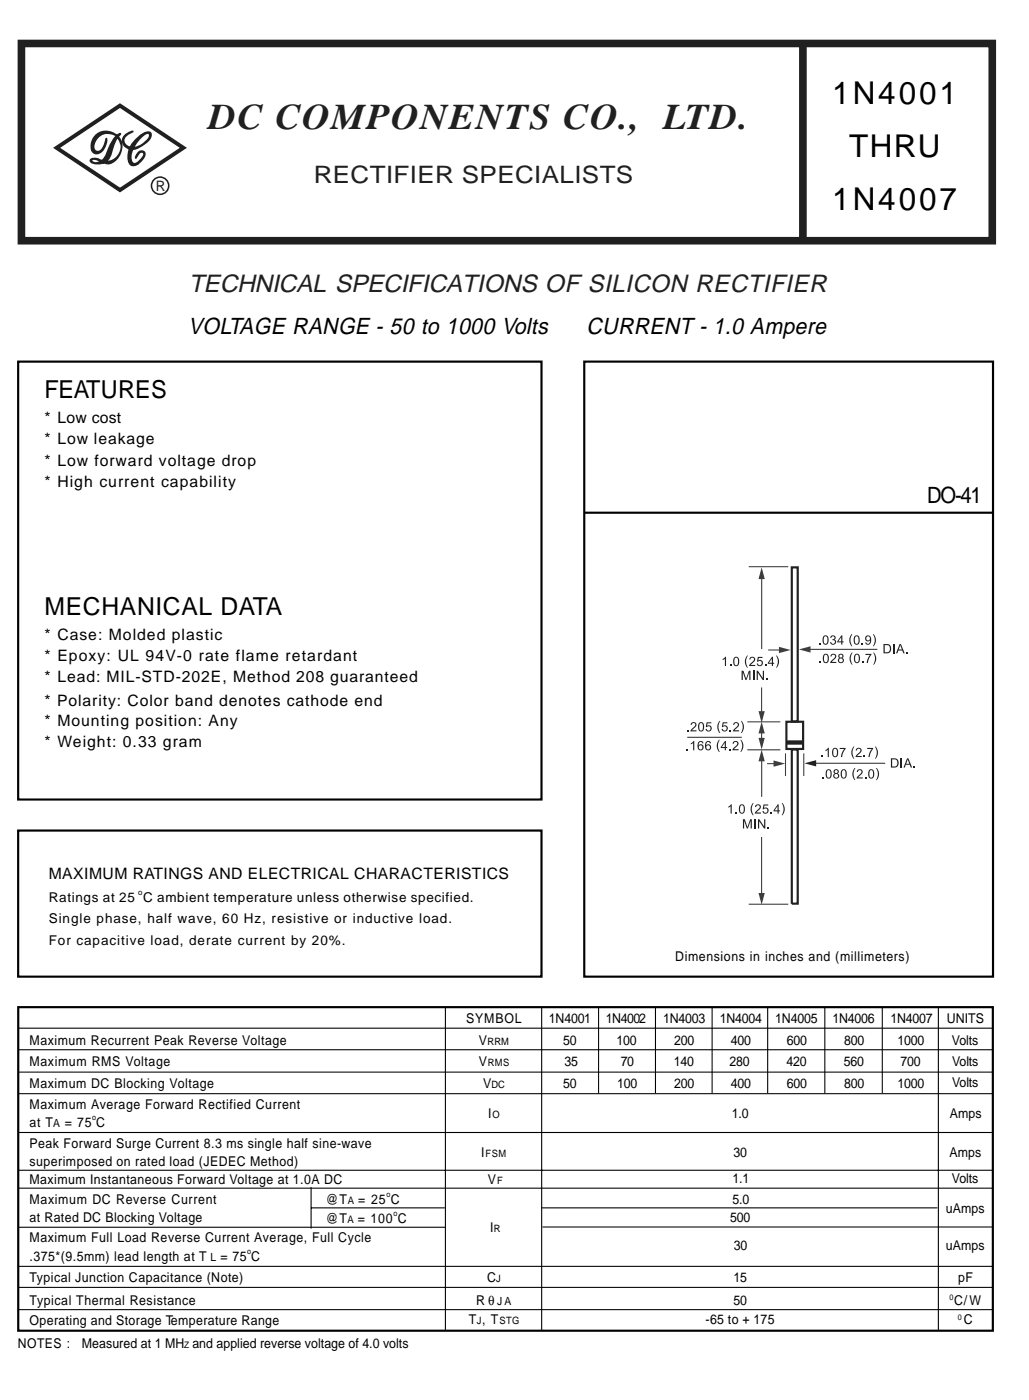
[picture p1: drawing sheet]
<svg xmlns="http://www.w3.org/2000/svg" width="162mm" height="220mm" viewBox="0 0 162 220" stroke-linecap="round" stroke-linejoin="round" font-family="sans-serif">
<path d="M2.9 56.8h82.1v68.8h-82.1zM91.7 56.8h64.2v96.6h-64.2zM91.7 80.5h64.1M2.9 130.4h82.1v23h-82.1z" fill="none" stroke="#000" stroke-width=".34"/>
<path d="M3.4 6.8h152.4v31h-152.4zM126 6.8v31.1" fill="none" stroke="#231f20" stroke-width="1.2" stroke-linecap="butt"/>
<path d="M8.9 23.2l9.9-6.6 10 6.6-10 6.6z" fill="none" stroke="#231f20" stroke-width=".62" stroke-linecap="butt"/>
<circle cx="25.1" cy="29.2" r="1.35" fill="none" stroke="#231f20" stroke-width=".24"/>
<g fill="#231f20">
<path d="M14.8 21.3a2.58 2.58 0 0 1 3.6-.1 2.58 2.58 0 0 1 .2 3.6 1.95 1.95 0 0 1-2.9 .6l-.8-.3h-.4v.2a1.46 1.46 0 0 0 2.1-1.1l.3-.8a3.9 3.9 0 0 1 1.8-2.5h.3v.1a6.9 6.9 0 0 0-1.6 3.5 2.2 2.2 0 0 1-3.2 1l-.1-.3a.99 .99 0 0 1 1.4-.3 2.16 2.16 0 0 0 3.1-.7 2.16 2.16 0 0 0-.9-3 2.08 2.08 0 0 0-2.8 2.1l.2 .3a1.03 1.03 0 0 0 1.2-.9l.2-.8 .1-.2h.2a2.23 2.23 0 0 1-1.6 2.6 1.11 1.11 0 0 1-1-1.6l.3-.9z"/>
<path d="M19.4 21.3a2.44 2.44 0 0 1 1.5-.8v.2l-.4 .3a1.01 1.01 0 0 0-.9 .8 1.01 1.01 0 0 0 .5 1.1 2.58 2.58 0 0 0 2.9-1l.4-.6-.1-.2a1.57 1.57 0 0 0-1.4 .9 3.6 3.6 0 0 0-1.2 3.2l.2 .3a.81 .81 0 0 0 1-.4l.5-.6 .1-.3-.1-.2a.9 .9 0 0 0-.9 .7l-.2 .2h-.1a1.17 1.17 0 0 1 1.3-1.2 .78 .78 0 0 1 0 1.3 2.25 2.25 0 0 1-1.7 1.1 1.44 1.44 0 0 1-.8-1.7 4.7 4.7 0 0 1 3.2-3.8l.4 .1a.71 .71 0 0 1 .1 1 4.9 4.9 0 0 1-2.8 1.9 1.47 1.47 0 0 1-1.5-.7 1.47 1.47 0 0 1 0-1.6z"/>
</g>
<path d="M119.6 89.1l.5 1.8h-1z" fill="#3c3c3d"/>
<path d="M119.6 131.4v9.2" fill="none" stroke="#3c3c3d" stroke-width=".17"/>
<path d="M119.1 140.3h1l-.5 1.8z" fill="#3c3c3d"/>
<g fill="#231f20">
<path d="M120.5 129.9h.2v.2h-.2z"/>
<path d="M107.8 117.6h.2v.2h-.2z"/>
<path d="M107.9 114.7h.2v.2h-.2z"/>
</g>
<path d="M124.3 89.1h.9v24.2h-.9zM123.4 113.4h2.7v4.2h-2.7zM124.3 117.7h.9v24.2h-.9z" fill="none" stroke="#231f20" stroke-width=".34"/>
<path d="M123.5 116.6h2.4" fill="none" stroke="#231f20" stroke-width=".68" stroke-linecap="butt"/>
<path d="M117.5 89h6.2M119.6 89.8v12.1M117.3 113.4h5.2M117.3 117.8h5.2M119.6 108v4" fill="none" stroke="#3c3c3d" stroke-width=".17"/>
<path d="M119.1 111.7h1l-.5 1.8z" fill="#3c3c3d"/>
<path d="M119.6 113.9v3.4" fill="none" stroke="#3c3c3d" stroke-width=".17"/>
<g fill="#3c3c3d">
<path d="M119.6 113.4l.5 1.8h-1z"/>
<path d="M119.1 115.9h1l-.5 1.8z"/>
</g>
<path d="M120.6 102.1h2" fill="none" stroke="#3c3c3d" stroke-width=".17"/>
<path d="M122.3 101.6l1.8 .5-1.8 .5z" fill="#3c3c3d"/>
<path d="M117.5 142h6.2zM119.6 118.4v6.8z" fill="#231f20" stroke="#3c3c3d" stroke-width=".17"/>
<path d="M119.6 117.7l.5 1.9h-1z" fill="#3c3c3d"/>
<path d="M120.4 119.9h1.4" fill="none" stroke="#3c3c3d" stroke-width=".17"/>
<path d="M121.4 119.4l1.9 .5-1.9 .5z" fill="#3c3c3d"/>
<g fill="#231f20">
<path d="M114.3 126.7l.6-.4v1.5h-.2v-1.2l-.4 .3z"/>
<path d="M115.5 127.6h.2v.2h-.2z"/>
<path d="M118.2 126.1h.1a1.68 1.68 0 0 0 0 1.9 1.13 1.13 0 0 1-.4-1.2z"/>
<path d="M118.7 126.4a.47 .47 0 0 1 .7 .1 .47 .47 0 0 1-.2 .7l-.5 .4h.7v.2h-.9l.1-.3a.88 .88 0 0 0 .6-1h-.3l-.2 .3-.2-.1z"/>
<path d="M119.9 126.3h.7v.2h-.6l-.1 .4a.48 .48 0 0 1 .7 .2 .48 .48 0 0 1-.3 .7 .48 .48 0 0 1-.6-.4h.2a.32 .32 0 0 0 .4 .1 .32 .32 0 0 0 .1-.4 .32 .32 0 0 0-.5 0h-.2z"/>
<path d="M121 127.6h.2v.2h-.2z"/>
<path d="M122.7 126.1a1.15 1.15 0 0 1 .4 1.3l-.3 .6h-.1a1.68 1.68 0 0 0 0-1.9z"/>
<path d="M116.6 128.7h.3l.4 1.2 .5-1.2h.2v1.4h-.2v-1.2l-.4 1.2h-.2l-.4-1.2v1.2h-.2z"/>
<path d="M118.4 128.7h.2v1.4h-.2z"/>
<path d="M119 128.7h.2l.8 1.1v-1.1h.1v1.4h-.2l-.7-1.1v1.1h-.2z"/>
<path d="M108.5 116.7l.5-.3v1.4h-.2v-1.1l-.3 .2z"/>
<path d="M112.9 116.2h.1a1.68 1.68 0 0 0 0 1.9 1.13 1.13 0 0 1-.5-1.3z"/>
<path d="M114.5 117.6h.2v.2h-.2z"/>
<path d="M115.1 116.5a.47 .47 0 0 1 .8 0 .47 .47 0 0 1-.2 .7l-.5 .5h.7v.1h-.9l.1-.3a.88 .88 0 0 0 .6-.9l-.3-.1-.2 .3h-.2z"/>
<path d="M116.2 116.2a1.14 1.14 0 0 1 .5 1.3l-.4 .6h-.1a1.69 1.69 0 0 0 0-1.9z"/>
<path d="M108.6 113.5a.47 .47 0 0 1 .7 .1 .47 .47 0 0 1-.2 .7l-.5 .4h.7v.2h-.9l.1-.3a.88 .88 0 0 0 .6-1h-.3l-.2 .2h-.2z"/>
<path d="M110.9 113.4h.8v.2h-.6l-.1 .4a.48 .48 0 0 1 .7 .2 .48 .48 0 0 1-.3 .7 .48 .48 0 0 1-.6-.4h.1a.32 .32 0 0 0 .5 .1 .32 .32 0 0 0 .1-.4 .32 .32 0 0 0-.5-.1l-.2 .1z"/>
<path d="M112.9 113.2h.2a1.68 1.68 0 0 0 0 1.9 1.13 1.13 0 0 1-.5-1.2z"/>
<path d="M113.5 113.4h.7v.2h-.6l-.1 .4a.48 .48 0 0 1 .7 .2 .48 .48 0 0 1-.3 .7 .48 .48 0 0 1-.6-.4h.2a.32 .32 0 0 0 .4 .1 .32 .32 0 0 0 .1-.4 .32 .32 0 0 0-.5-.1l-.2 .1z"/>
<path d="M114.6 114.7h.2v.2h-.2z"/>
<path d="M115.2 113.5a.47 .47 0 0 1 .7 .1 .47 .47 0 0 1-.1 .7l-.5 .4h.7v.2h-.9l.1-.3a.88 .88 0 0 0 .6-1h-.4l-.1 .2h-.2z"/>
<path d="M116.3 113.2a1.14 1.14 0 0 1 .4 1.3l-.3 .6h-.1a1.69 1.69 0 0 0 0-1.9z"/>
<path d="M113.4 103.5l.6-.4v1.5h-.2v-1.1l-.4 .2z"/>
<path d="M114.6 104.4h.2v.2h-.2z"/>
<path d="M117.3 103h.1a1.68 1.68 0 0 0 0 1.9 1.13 1.13 0 0 1-.4-1.3z"/>
<path d="M117.8 103.2a.47 .47 0 0 1 .7 .1 .47 .47 0 0 1-.2 .7l-.5 .4h.8v.2h-1l.1-.3a.88 .88 0 0 0 .6-.9l-.3-.1-.2 .3h-.2z"/>
<path d="M119 103.2h.7v.1h-.6l-.1 .4a.48 .48 0 0 1 .7 .3 .48 .48 0 0 1-.3 .6 .48 .48 0 0 1-.6-.4h.2a.32 .32 0 0 0 .4 .2 .32 .32 0 0 0 .1-.5 .32 .32 0 0 0-.5 0h-.2z"/>
<path d="M120.1 104.4h.2v.2h-.2z"/>
<path d="M121.8 103a1.14 1.14 0 0 1 .4 1.3l-.3 .6h-.1a1.68 1.68 0 0 0 0-1.9z"/>
<path d="M116.4 105.3h.3l.4 1.3 .5-1.3h.2v1.5h-.2v-1.2l-.4 1.2h-.2l-.4-1.2v1.2h-.2z"/>
<path d="M118.2 105.3h.2v1.5h-.2z"/>
<path d="M118.8 105.3h.2l.7 1.2v-1.2h.2v1.5h-.2l-.7-1.1v1.1h-.2z"/>
<path d="M120.3 106.6h.2v.2h-.2z"/>
<path d="M116.3 126.6l.2-.1a.75 .75 0 0 1 0 1.2 .81 .81 0 0 1-.2-1.1zM116.2 126.4a1.06 1.06 0 0 0 .1 1.4 .61 .61 0 0 0 .6-.3 .61 .61 0 0 0 0-.6 .47 .47 0 0 0-.2-.5 .47 .47 0 0 0-.5 0z"/>
<path d="M122.1 126.3l-.7 1v.1h.7v.4h.1v-.4h.2v-.1h-.2v-1zM122.1 126.6v.7h-.5z"/>
<path d="M109.7 117.4a.31 .31 0 0 1 .6 0 .31 .31 0 0 1-.6 0zM109.6 116.5a.83 .83 0 0 0 .4 1.4 .46 .46 0 0 0 .4-.7 .46 .46 0 0 0-.7-.1 .35 .35 0 0 1 .1-.5 .35 .35 0 0 1 .4 .1h.2v-.1a.45 .45 0 0 0-.8-.1z"/>
<path d="M110.8 117.4a.31 .31 0 0 1 .6 0 .31 .31 0 0 1-.6 0zM110.8 116.5a.83 .83 0 0 0 .4 1.4 .46 .46 0 0 0 .4-.7 .46 .46 0 0 0-.8-.1 .35 .35 0 0 1 .1-.5 .35 .35 0 0 1 .5 .1h.2v-.1a.45 .45 0 0 0-.8-.1z"/>
<path d="M113.8 116.7v.6h-.5zM113.8 116.4l-.7 .9v.2h.7v.3h.2v-.3h.1v-.2h-.1v-.9z"/>
<path d="M109.9 113.7l.2-.1a.75 .75 0 0 1 0 1.1 .81 .81 0 0 1-.2-1zM109.8 113.5a1.06 1.06 0 0 0 .1 1.4 .61 .61 0 0 0 .6-.3 .61 .61 0 0 0 0-.6 .48 .48 0 0 0-.2-.5 .48 .48 0 0 0-.5 0z"/>
<path d="M115.4 103.4l.2-.1a.75 .75 0 0 1 0 1.2 .81 .81 0 0 1-.2-1.1zM115.3 103.2a1.06 1.06 0 0 0 .1 1.4 .61 .61 0 0 0 .6-.2 .61 .61 0 0 0 0-.7 .47 .47 0 0 0-.2-.5 .47 .47 0 0 0-.5 0z"/>
<path d="M121.2 103.4v.7h-.5zM121.2 103.1l-.7 1v.2h.7v.3h.1v-.3h.2v-.2h-.2v-1z"/>
</g>
<path d="M107.9 115.8h8.5z" fill="#231f20" stroke="#3c3c3d" stroke-width=".17"/>
<path d="M125.4 102l1.8-.5v1z" fill="#3c3c3d"/>
<g fill="#231f20">
<path d="M141.4 119.1h.2v1.4h-.2z"/>
<path d="M143.4 120.3h.2v.2h-.2z"/>
<path d="M140.2 101.2h.2v1.4h-.2z"/>
<path d="M142.3 102.4h.2v.2h-.2z"/>
<path d="M126.3 119.9l1.8-.5v1z"/>
<path d="M128.9 118.7h.2v.2h-.2z"/>
<path d="M129.6 117.8l.5-.4v1.5h-.2v-1.1l-.3 .2z"/>
<path d="M131.8 117.5h1l-.5 .8-.1 .6h-.2l.1-.4 .4-.9h-.7z"/>
<path d="M134 117.3h.1a1.68 1.68 0 0 0 0 1.9 1.13 1.13 0 0 1-.4-1.3z"/>
<path d="M134.5 117.5a.47 .47 0 0 1 .7 .1 .47 .47 0 0 1-.2 .7l-.5 .4h.8v.2h-1l.1-.3a.88 .88 0 0 0 .6-.9l-.3-.1-.2 .3h-.2z"/>
<path d="M135.6 118.7h.2v.2h-.2z"/>
<path d="M136.1 117.5h1l-.5 .8-.1 .6h-.2l.1-.4 .4-.9h-.7z"/>
<path d="M137.3 117.3a1.15 1.15 0 0 1 .5 1.3l-.3 .6h-.2a1.69 1.69 0 0 0 0-1.9z"/>
<path d="M129.1 122.1h.2v.2h-.2z"/>
<path d="M134.2 120.6h.1a1.69 1.69 0 0 0 0 1.9 1.13 1.13 0 0 1-.5-1.2z"/>
<path d="M134.6 120.9a.47 .47 0 0 1 .8 .1 .47 .47 0 0 1-.2 .7l-.5 .4h.7v.2h-.9l.1-.4a.88 .88 0 0 0 .6-.9h-.3l-.2 .2h-.2z"/>
<path d="M135.8 122.1h.2v.2h-.2z"/>
<path d="M137.5 120.6a1.12 1.12 0 0 1 .5 1.1l-.3 .7-.2 .1a1.68 1.68 0 0 0 0-1.9z"/>
<path d="M128.6 101h.2v.2h-.2z"/>
<path d="M130.5 99.9a.39 .39 0 0 1 .6 0 .39 .39 0 0 1-.1 .6 .46 .46 0 0 1 0 .7 .46 .46 0 0 1-.7-.3l.2-.1a.29 .29 0 0 0 .3 .3 .29 .29 0 0 0 .3-.4 .29 .29 0 0 0-.4-.1v-.2a.25 .25 0 0 0 .3-.2 .25 .25 0 0 0-.2-.3 .25 .25 0 0 0-.3 .3h-.2z"/>
<path d="M133.7 99.6h.1a1.68 1.68 0 0 0 0 1.9 1.13 1.13 0 0 1-.4-1.3z"/>
<path d="M135.3 101h.2v.2h-.2z"/>
<path d="M137 99.6a1.15 1.15 0 0 1 .5 1.3l-.3 .6h-.2a1.68 1.68 0 0 0 0-1.9z"/>
<path d="M128.6 103.9h.3v.2h-.3z"/>
<path d="M130.5 102.8a.47 .47 0 0 1 .7 0 .47 .47 0 0 1-.2 .7l-.4 .5h.7v.1h-1l.2-.3a.88 .88 0 0 0 .5-.9l-.3-.1-.2 .3h-.1z"/>
<path d="M133.7 102.5h.1a1.68 1.68 0 0 0 0 1.9 1.13 1.13 0 0 1-.4-1.3z"/>
<path d="M135.3 103.9h.2v.2h-.2z"/>
<path d="M135.9 102.7h.9l-.4 .9-.2 .5h-.1v-.4l.5-.8h-.7z"/>
<path d="M137.1 102.5a1.15 1.15 0 0 1 .4 1.3l-.3 .6h-.1a1.69 1.69 0 0 0 0-1.9z"/>
<path d="M140 119.3a.6 .6 0 0 1 .9 .5 .6 .6 0 0 1-.9 .6zM139.9 119.1v1.4h.5a.73 .73 0 0 0 .7-.7 .73 .73 0 0 0-.7-.7z"/>
<path d="M142.5 119.2l.2 .7h-.5zM142.4 119.1l-.6 1.4h.2l.2-.4h.6l.2 .4h.2l-.6-1.4z"/>
<path d="M138.9 101.3a.6 .6 0 0 1 .8 .6 .6 .6 0 0 1-.8 .5zM138.7 101.2v1.4h.5a.73 .73 0 0 0 .7-.7 .73 .73 0 0 0-.7-.7z"/>
<path d="M141.3 101.3l.3 .7h-.5zM141.2 101.2l-.5 1.4h.2l.1-.4h.6l.2 .4h.2l-.6-1.4z"/>
<path d="M130.9 117.7l.2-.1a.75 .75 0 0 1 0 1.2 .81 .81 0 0 1-.2-1.1zM130.8 117.5a1.06 1.06 0 0 0 .1 1.4 .61 .61 0 0 0 .6-.3 .61 .61 0 0 0 .1-.6 .47 .47 0 0 0-.3-.5 .47 .47 0 0 0-.5 0z"/>
<path d="M129.9 121.1l.2-.1a.75 .75 0 0 1 0 1.1 .81 .81 0 0 1-.2-1zM129.8 120.9a1.06 1.06 0 0 0 .1 1.4 .61 .61 0 0 0 .6-.3 .61 .61 0 0 0 .1-.6 .47 .47 0 0 0-.3-.5 .47 .47 0 0 0-.5 0z"/>
<path d="M131 121.8a.3 .3 0 0 1 .6 0 .3 .3 0 0 1-.6 0zM131 120.9l-.1 .4 .2 .2a.43 .43 0 0 0-.2 .6 .43 .43 0 0 0 .7 0 .43 .43 0 0 0-.1-.6 .39 .39 0 0 0 .1-.6 .39 .39 0 0 0-.6 0zM131 121.2a.25 .25 0 0 1 .5 0 .25 .25 0 0 1-.5 0z"/>
<path d="M132.2 121.1l.2-.1a.75 .75 0 0 1 0 1.1 .81 .81 0 0 1-.2-1zM132.2 120.9a1.06 1.06 0 0 0 .1 1.4 .61 .61 0 0 0 .6-.3 .61 .61 0 0 0 0-.6 .47 .47 0 0 0-.2-.5 .47 .47 0 0 0-.5 0z"/>
<path d="M136.6 121.1l.2-.1a.75 .75 0 0 1 0 1.1 .81 .81 0 0 1-.2-1zM136.5 120.9a1.06 1.06 0 0 0 .1 1.4 .61 .61 0 0 0 .6-.3 .61 .61 0 0 0 0-.6 .47 .47 0 0 0-.2-.5 .47 .47 0 0 0-.5 0z"/>
<path d="M129.4 100l.2-.1a.75 .75 0 0 1 0 1.2 .81 .81 0 0 1-.2-1.1zM129.3 99.9a1.06 1.06 0 0 0 .1 1.3 .61 .61 0 0 0 .6-.2 .61 .61 0 0 0 .1-.7 .48 .48 0 0 0-.3-.4 .48 .48 0 0 0-.5 0z"/>
<path d="M132.1 100.1v.6h-.5zM132.1 99.8l-.7 .9v.2h.7v.3h.1v-.3h.2v-.2h-.2v-.9z"/>
<path d="M134.3 100l.2-.1a.75 .75 0 0 1 0 1.2 .81 .81 0 0 1-.2-1.1zM134.2 99.9a1.06 1.06 0 0 0 .1 1.3 .61 .61 0 0 0 .6-.2 .61 .61 0 0 0 0-.7 .48 .48 0 0 0-.2-.4 .48 .48 0 0 0-.5 0z"/>
<path d="M136 100.2a.32 .32 0 0 1 .6 0 .32 .32 0 0 1-.6 0zM135.9 99.9a.46 .46 0 0 0 0 .7 .46 .46 0 0 0 .7 0 .33 .33 0 0 1-.2 .5 .33 .33 0 0 1-.4-.2h-.2a.48 .48 0 0 0 .6 .3 .48 .48 0 0 0 .4-.5 .57 .57 0 0 0-.2-.7 .57 .57 0 0 0-.7-.1z"/>
<path d="M129.4 102.9l.2-.1a.75 .75 0 0 1 0 1.2 .81 .81 0 0 1-.2-1.1zM129.4 102.8a1.06 1.06 0 0 0 .1 1.3 .61 .61 0 0 0 .6-.2 .61 .61 0 0 0 0-.7 .47 .47 0 0 0-.2-.5 .47 .47 0 0 0-.5 .1z"/>
<path d="M131.8 103a.23 .23 0 0 1 .4 0 .23 .23 0 0 1-.4 0zM131.7 102.8l-.1 .3 .2 .2a.43 .43 0 0 0-.1 .7 .43 .43 0 0 0 .6 0 .43 .43 0 0 0-.1-.7 .39 .39 0 0 0 .1-.6 .39 .39 0 0 0-.6 .1zM131.7 103.7a.3 .3 0 0 1 .6 0 .3 .3 0 0 1-.6 0z"/>
<path d="M134.3 102.9l.2-.1a.75 .75 0 0 1 0 1.2 .81 .81 0 0 1-.2-1.1zM134.3 102.8a1.06 1.06 0 0 0 0 1.3 .61 .61 0 0 0 .7-.2 .61 .61 0 0 0 0-.7 .47 .47 0 0 0-.2-.5 .47 .47 0 0 0-.5 .1z"/>
</g>
<g fill="#231f20" stroke="#3c3c3d" stroke-width=".17">
<path d="M126.9 102h10.8z"/>
<path d="M127.8 119.9h11.2z"/>
</g>
<path d="M123.3 118.3v3.6M126.2 118.3v3.6" fill="none" stroke="#3c3c3d" stroke-width=".17"/>
<g fill="none" stroke="#000" stroke-width=".17">
<path d="M69.9 158.3v50.6M85 158.3v50.6M94 158.3v13.4M102.9 158.3v13.4M111.8 158.3v13.4M120.5 158.3v13.4M129.5 158.3v13.4M138.5 158.3v13.4M147.3 158.3v50.6M2.8 161.5h153.1M2.8 164.9h153.1M2.8 168.4h153.1"/>
<path d="M2.8 171.8h153.1M2.8 177.9h153.1M2.8 183.8h153.1M2.8 186.6h153.1M2.8 198.9h153.1M3 192.7h67M48.8 186.4v6.6M48.8 189.7h21M85 189.7h62.2M85.2 192.7h70.6M2.8 205.7h153.1M2.8 202.2h153.1"/>
</g>
<path d="M2.9 158.2h153v50.8h-153z" fill="none" stroke="#000" stroke-width=".34"/>
<text font-size="5.7" fill="#231f20" x="32.7" y="20.3">DC COMPONENTS CO., LTD.</text>
<g font-size="4.9">
<text x="130.7" y="16.3">1N4001</text>
<text x="133.3" y="24.6">THRU</text>
<text x="130.7" y="32.9">1N4007</text>
</g>
<text font-size="3.9" fill="#231f20" x="29.7" y="45.9">TECHNICAL SPECIFICATIONS OF SILICON RECTIFIER</text>
<g font-size="3.9">
<text x="7" y="62.6">FEATURES</text>
<text x="7" y="96.6">MECHANICAL DATA</text>
</g>
<text font-size="3.8" fill="#231f20" x="49.3" y="28.8">RECTIFIER SPECIALISTS</text>
<g font-size="3.6">
<text x="29.5" y="52.4">VOLTAGE RANGE - 50 to 1000 Volts</text>
<text x="92.1" y="52.4">CURRENT - 1.0 Ampere</text>
</g>
<text font-size="3.5" x="145.6" y="78.9">DO-41</text>
<g font-size="2.5">
<text x="7" y="66.4">* Low cost</text>
<text x="7" y="69.8">* Low leakage</text>
<text x="7" y="73.2">* Low forward voltage drop</text>
<text x="7" y="76.5">* High current capability</text>
<text x="7" y="100.4">* Case: Molded plastic</text>
<text x="7" y="103.8">* Epoxy: UL 94V-0 rate flame retardant</text>
<text x="7" y="107.2">* Lead: MIL-STD-202E, Method 208 guaranteed</text>
<text x="7" y="110.9">* Polarity: Color band denotes cathode end</text>
<text x="7" y="114">* Mounting position: Any</text>
<text x="7" y="117.4">* Weight: 0.33 gram</text>
<text x="7.7" y="138.1">MAXIMUM RATINGS AND ELECTRICAL CHARACTERISTICS</text>
</g>
<text font-size="2.3" fill="#231f20" x="24.4" y="29.9">R</text>
<g font-size="2.1">
<text x="7.7" y="141.7">Ratings at 25 C ambient temperature unless otherwise specified.</text>
<text x="7.7" y="145">Single phase, half wave, 60 Hz, resistive or inductive load.</text>
<text x="7.7" y="148.3">For capacitive load, derate current by 20%.</text>
<text x="106" y="150.9">Dimensions in inches and (millimeters)</text>
<text x="73.2" y="160.6">SYMBOL</text>
<text x="86.2" y="160.6">1N4001</text>
<text x="95.1" y="160.6">1N4002</text>
<text x="104.1" y="160.6">1N4003</text>
<text x="113" y="160.6">1N4004</text>
<text x="121.7" y="160.6">1N4005</text>
<text x="130.7" y="160.6">1N4006</text>
<text x="139.8" y="160.6">1N4007</text>
<text x="148.7" y="160.6">UNITS</text>
<text x="4.6" y="164.1">Maximum Recurrent Peak Reverse Voltage</text>
<text x="4.6" y="167.5">Maximum RMS Voltage</text>
<text x="75.2" y="167.4">V</text>
<text x="75.2" y="164.1">V</text>
<text x="88.4" y="164.2">50</text>
<text x="88.6" y="167.5">35</text>
<text x="96.8" y="164.2">100</text>
<text x="97.4" y="167.5">70</text>
<text x="105.8" y="167.5">140</text>
<text x="105.8" y="164.2">200</text>
<text x="114.5" y="167.5">280</text>
<text x="114.7" y="164.2">400</text>
<text x="123.5" y="167.5">420</text>
<text x="123.5" y="164.2">600</text>
<text x="132.5" y="167.5">560</text>
<text x="132.5" y="164.2">800</text>
<text x="140.9" y="164.2">1000</text>
<text x="141.4" y="167.5">700</text>
<text x="149.4" y="164.1">Volts</text>
<text x="149.5" y="167.4">Volts</text>
<text x="4.6" y="170.9">Maximum DC Blocking Voltage</text>
<text x="75.8" y="170.8">V</text>
<text x="88.4" y="170.9">50</text>
<text x="96.9" y="170.9">100</text>
<text x="105.8" y="170.9">200</text>
<text x="114.7" y="170.9">400</text>
<text x="123.5" y="170.9">600</text>
<text x="132.5" y="170.9">800</text>
<text x="140.9" y="170.9">1000</text>
<text x="149.5" y="170.8">Volts</text>
<text x="4.6" y="174.2">Maximum Average Forward Rectified Current</text>
<text x="4.6" y="177">at T</text>
<text x="10.2" y="177">= 75 C</text>
<text x="76.6" y="175.6">I</text>
<text x="114.9" y="175.6">1.0</text>
<text x="149.1" y="175.6">Amps</text>
<text x="4.6" y="180.3">Peak Forward Surge Current 8.3 ms single half sine-wave</text>
<text x="4.6" y="183.1">superimposed on rated load (JEDEC Method)</text>
<text x="75.5" y="181.7">I</text>
<text x="76.6" y="185.9">V</text>
<text x="115" y="185.8">1.1</text>
<text x="115.1" y="181.7">30</text>
<text x="149" y="181.7">Amps</text>
<text x="149.4" y="185.8">Volts</text>
<text x="4.6" y="189">Maximum DC Reverse Current</text>
<text x="4.6" y="186">Maximum Instantaneous Forward Voltage at 1.0A DC</text>
<text x="4.6" y="191.9">at Rated DC Blocking Voltage</text>
<text x="51.2" y="189">@T</text>
<text x="56.2" y="189">= 25 C</text>
<text x="114.6" y="192">500</text>
<text x="115" y="189">5.0</text>
<text x="148.5" y="190.5">uAmps</text>
<text x="4.6" y="195.1">Maximum Full Load Reverse Current Average, Full Cycle</text>
<text x="4.6" y="198">.375*(9.5mm) lead length at T</text>
<text x="34.6" y="198">= 75 C</text>
<text x="51.2" y="192.1">@T</text>
<text x="56.2" y="192.1">= 100 C</text>
<text x="76.9" y="193.5">I</text>
<text x="115.2" y="196.3">30</text>
<text x="148.5" y="196.3">uAmps</text>
<text x="4.6" y="201.3">Typical Junction Capacitance (Note)</text>
<text x="76.5" y="201.3">C</text>
<text x="115.1" y="201.3">15</text>
<text x="150.4" y="201.3">pF</text>
<text x="4.6" y="208.1">Operating and Storage Temperature Range</text>
<text x="4.6" y="204.9">Typical Thermal Resistance</text>
<text x="73.6" y="208">T , T</text>
<text x="74.7" y="204.9">R θ</text>
<text x="110.8" y="208">-65 to + 175</text>
<text x="115.1" y="204.9">50</text>
<text x="149.8" y="204.9">C/W</text>
<text x="151.3" y="208">C</text>
<text x="2.8" y="211.8">NOTES :</text>
<text x="12.9" y="211.8">Measured at 1 MH and applied reverse voltage of 4.0 volts</text>
</g>
<g font-size="1.8">
<text x="8.4" y="177">A</text>
<text x="33" y="198">L</text>
<text x="78" y="204.9">J A</text>
</g>
<g font-size="1.6">
<text x="76.5" y="164.1">RRM</text>
<text x="76.6" y="167.4">RMS</text>
<text x="77.2" y="170.8">DC</text>
<text x="77.3" y="175.6">O</text>
<text x="76.2" y="181.7">FSM</text>
<text x="78" y="185.9">F</text>
<text x="54.6" y="189">A</text>
<text x="54.6" y="192.1">A</text>
<text x="77.5" y="193.5">R</text>
<text x="77.9" y="201.3">J</text>
<text x="74.9" y="208">J</text>
<text x="78.4" y="208">STG</text>
</g>
<text font-size="1.4" x="28.9" y="211.8">Z</text>
<g font-size="1.2">
<text x="21.7" y="140.6">o</text>
<text x="14.5" y="175.9">o</text>
<text x="60.6" y="188">o</text>
<text x="61.7" y="191.1">o</text>
<text x="38.8" y="196.9">o</text>
<text x="149" y="204.2">0</text>
<text x="150.4" y="207.3">0</text>
</g>
</svg>
